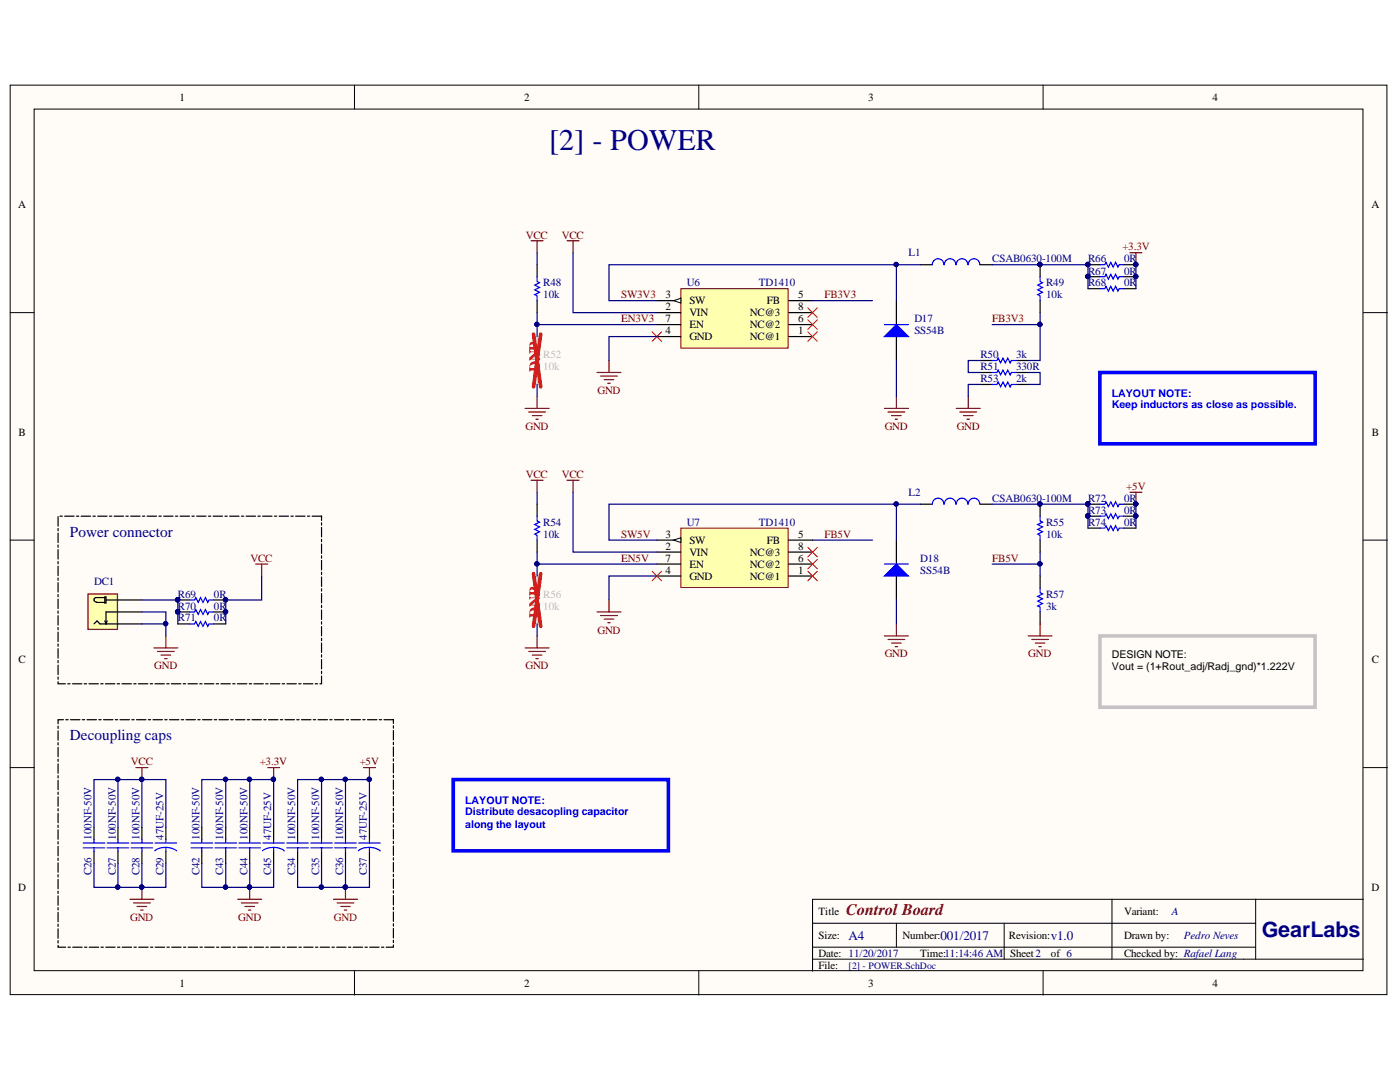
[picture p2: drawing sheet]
<svg xmlns="http://www.w3.org/2000/svg" width="279mm" height="216mm" viewBox="0 0 279 216" stroke-linecap="round" stroke-linejoin="round" font-family="sans-serif">
<g fill="#fffcf8" stroke="#000" stroke-width=".2">
<path d="M2 17h274.8v181.5h-274.8z"/>
<path d="M6.8 21.8h265.2v171.9h-265.2z"/>
</g>
<g fill="none" stroke="#000" stroke-width=".2">
<path d="M70.7 17v4.8M139.5 17v4.8M208.2 17v4.8M2 62.4h4.8M272.1 62.4h4.8M2 107.8h4.8M272.1 107.8h4.8M2 153.2h4.8M272.1 153.2h4.8M221.9 179.4v12M250.6 179.4h-88.4v14.4M272.1 179.4h-21.5v12"/>
<path d="M70.7 193.8v4.8M139.5 193.8v4.8M162.2 184.2h88.4M162.2 191.4h109.9M162.2 189h88.4M178.9 184.2v4.8M200.4 184.2v7.2M208.2 193.8v4.8"/>
</g>
<path d="M64.2 103h-52.6v33.4h52.6v-33.4" fill="none" stroke="#000" stroke-width=".24" stroke-dasharray="1.9 .5 .5 .5"/>
<path d="M178.9 60v4.8M178.9 67.2v4.7" fill="none" stroke="#000" stroke-width=".24"/>
<path d="M176.5 67.2l2.4-2.4 2.4 2.4z" fill="#00f"/>
<path d="M176.5 67.2l2.4-2.4 2.4 2.4zM176.5 64.8h4.8" fill="none" stroke="#00f" stroke-width=".24"/>
<path d="M135.9 57.6h21.4v11.9h-21.4z" fill="#ffffb0" stroke="#800000" stroke-width=".2"/>
<path d="M131.1 60h4.8M131.1 62.4h4.8" fill="none" stroke="#000" stroke-width=".24"/>
<path d="M134.4 60l1.5-.5v1z" fill="#fffcf8"/>
<path d="M134.4 60l1.5-.5v1z" fill="none" stroke="#000" stroke-width=".2"/>
<g fill="none" stroke="#000" stroke-width=".24">
<path d="M107.2 52.8v2.4M107.2 60v2.4M157.4 60h4.8M183.7 52.8h2.4M195.6 52.8h2.4M207.6 52.8v2.4M207.6 60v2.4M131.1 67.2h4.8M131.1 64.8h4.8M157.4 67.2h4.8M157.4 64.8h4.8M157.4 62.4h4.8"/>
<path d="M195.6 71.9h2.4M202.8 71.9h2.4M178.9 107.8v4.8M178.9 114.9v4.8M18.8 165.1v2.4M18.8 169.9v2.4M23.5 165.1v2.4M23.5 169.9v2.4M28.3 165.1v2.4M28.3 169.9v2.4M33.1 165.1v2.4M33.1 169.9v2.4"/>
<path d="M59.4 165.1v2.4M59.4 169.9v2.4M64.2 165.1v2.4M64.2 169.9v2.4M69 165.1v2.4M69 169.9v2.4M73.7 165.1v2.4M73.7 169.9v2.4"/>
</g>
<g fill="none" stroke="#00f" stroke-width=".24">
<path d="M107.2 55.2v1l.5 .2-1 .5 1 .5-1 .4 1 .5-1 .5 .5 .2v1M188.4 52.8a1.15 1.15 0 0 0-1.2-1.2 1.15 1.15 0 0 0-1.1 1.2M190.7 52.8a1.15 1.15 0 0 0-1.1-1.2 1.15 1.15 0 0 0-1.1 1.2M193.1 52.8a1.15 1.15 0 0 0-1.1-1.2 1.15 1.15 0 0 0-1.2 1.2M195.5 52.8a1.15 1.15 0 0 0-1.1-1.2 1.15 1.15 0 0 0-1.2 1.2M207.6 55.2v1l.5 .2-1 .5 1 .5-1 .4 1 .5-1 .5 .5 .2v1M198 71.9h1l.2-.4 .5 .9 .5-.9 .4 .9 .5-.9 .5 .9 .2-.5h1M16.6 169.2h4.3M16.6 168.2h4.3M18.8 167.5v.7M18.8 169.2v.7M21.4 169.2h4.3"/>
<path d="M21.4 168.2h4.3M23.5 167.5v.7M23.5 169.2v.7M26.2 169.2h4.3M26.2 168.2h4.3M28.3 167.5v.7M28.3 169.2v.7M30.9 169.8a3.7 3.7 0 0 1 4.4 0M30.9 168.2h4.4M33.1 167.5v.7M33.1 169.2v.7M57.2 169.2h4.3"/>
<path d="M57.2 168.2h4.3M59.4 167.5v.7M59.4 169.2v.7M62 169.2h4.3M62 168.2h4.3M64.2 167.5v.7M64.2 169.2v.7M66.8 169.2h4.3M66.8 168.2h4.3M69 167.5v.7M69 169.2v.7M71.5 169.8a3.7 3.7 0 0 1 4.4 0"/>
<path d="M71.6 168.2h4.3M73.7 167.5v.7M73.7 169.2v.7"/>
</g>
<g fill="none" stroke="#800000" stroke-width=".24">
<path d="M106 48h2.4M107.2 48v2.4M113.2 48h2.4M114.4 48v2.4M225.5 50.4h2.4M226.7 50.4v2.4M107.2 79.1v2.4M119.1 74.3h4.8M119.9 75h3.3M120.6 75.8h1.9M121.3 76.5h.5M121.5 71.9v2.4"/>
<path d="M178.9 79.1v2.4M193.2 79.1v2.4M104.8 81.5h4.8M105.5 82.2h3.4M106.2 82.9h1.9M107 83.6h.4M176.5 81.5h4.8M177.2 82.2h3.4M177.9 82.9h2M178.7 83.6h.4M190.8 81.5h4.8M191.6 82.2h3.3"/>
<path d="M192.3 82.9h1.9M193 83.6h.5M27.1 153.2h2.4M28.3 153.2v2.4M25.9 179.4h4.8M28.3 177.1v2.3M66.6 179.4h4.7M69 177.1v2.3M26.6 180.2h3.4M27.4 180.9h1.9M28.1 181.6h.5M67.3 180.2h3.3"/>
<path d="M68 180.9h1.9M68.7 181.6h.5"/>
</g>
<g fill="#000080" stroke="#000080" stroke-width=".2">
<circle cx="28.3" cy="155.5" r=".43"/>
<circle cx="28.3" cy="177" r=".43"/>
<circle cx="68.9" cy="177" r=".43"/>
<circle cx="207.5" cy="52.8" r=".43"/>
<circle cx="226.6" cy="52.8" r=".43"/>
</g>
<path d="M78.5 143.6h-66.9v45.4h66.9v-45.4" fill="none" stroke="#000" stroke-width=".24" stroke-dasharray="1.9 .5 .5 .5"/>
<path d="M107.2 67.2v3.3l.5 .2-1 .5 1 .5-1 .5 1 .5-1 .4 .5 .3v3.3" fill="none" stroke="#bfbebc" stroke-width=".24"/>
<path d="M106.5 66.7l1.4 10.5M107.9 66.7l-1.4 10.5" fill="none" stroke="#f00" stroke-width=".72"/>
<path d="M161.2 61.4l1.9 1.9M161.2 63.8l1.9 1.9M161.2 66.2l1.9 1.9M163.1 61.4l-1.9 1.9M163.1 63.8l-1.9 1.9M163.1 66.2l-1.9 1.9" fill="none" stroke="#f00" stroke-width=".2"/>
<path d="M176.5 114.9l2.4-2.3 2.4 2.3z" fill="#00f"/>
<path d="M176.5 114.9l2.4-2.3 2.4 2.3zM176.5 112.6h4.8" fill="none" stroke="#00f" stroke-width=".24"/>
<path d="M135.9 105.4h21.4v11.8h-21.4z" fill="#ffffb0" stroke="#800000" stroke-width=".2"/>
<path d="M131.1 110.2h4.8M131.1 107.8h4.8" fill="none" stroke="#000" stroke-width=".24"/>
<path d="M134.4 107.8l1.5-.5v1z" fill="#fffcf8"/>
<path d="M134.4 107.8l1.5-.5v1z" fill="none" stroke="#000" stroke-width=".2"/>
<g fill="none" stroke="#000" stroke-width=".24">
<path d="M195.6 74.3h2.4M195.6 76.7h2.4M202.8 74.3h2.4M202.8 76.7h2.4M23.5 119.7h4.8M107.2 100.6v2.4M107.2 107.8v2.4M131.1 114.9h4.8M131.1 112.6h4.8M157.4 114.9h4.8M157.4 112.6h4.8M157.4 107.8h4.8"/>
<path d="M157.4 110.2h4.8M183.7 100.6h2.4M195.6 100.6h2.4M207.6 100.6v2.4M207.6 107.8v2.4M207.6 114.9v2.4M23.5 124.5h4.8M23.5 122.1h4.8M207.6 122.1v2.4M40.3 165.1v2.4M40.3 169.9v2.4M45.1 165.1v2.4"/>
<path d="M45.1 169.9v2.4M49.8 165.1v2.4M49.8 169.9v2.4M54.6 165.1v2.4M54.6 169.9v2.4"/>
</g>
<g fill="none" stroke="#00f" stroke-width=".24">
<path d="M198 74.3h1l.2-.5 .5 1 .5-1 .4 1 .5-1 .5 1 .2-.5h1M198 76.7h1l.2-.5 .5 1 .5-1 .4 1 .5-1 .5 1 .2-.5h1M107.2 103v1l.5 .2-1 .5 1 .4-1 .5 1 .5-1 .5 .5 .2v1M188.4 100.6a1.15 1.15 0 0 0-1.2-1.2 1.15 1.15 0 0 0-1.1 1.2M190.7 100.6a1.15 1.15 0 0 0-1.1-1.2 1.15 1.15 0 0 0-1.1 1.2M193.1 100.6a1.15 1.15 0 0 0-1.1-1.2 1.15 1.15 0 0 0-1.2 1.2M195.5 100.6a1.15 1.15 0 0 0-1.1-1.2 1.15 1.15 0 0 0-1.2 1.2M207.6 117.3v1l.5 .2-1 .5 1 .5-1 .5 1 .4-1 .5 .5 .3v.9M207.6 103v1l.5 .2-1 .5 1 .4-1 .5 1 .5-1 .5 .5 .2v1M38.1 169.2h4.3M38.1 168.2h4.3M40.3 167.5v.7"/>
<path d="M40.3 169.2v.7M42.9 169.2h4.3M42.9 168.2h4.3M45.1 167.5v.7M45.1 169.2v.7M47.7 169.2h4.3M47.7 168.2h4.3M49.8 167.5v.7M49.8 169.2v.7M52.4 169.8a3.7 3.7 0 0 1 4.4 0M52.5 168.2h4.3M54.6 167.5v.7"/>
<path d="M54.6 169.2v.7"/>
</g>
<g fill="none" stroke="#800000" stroke-width=".24">
<path d="M106 95.8h2.4M107.2 95.8v2.4M113.2 95.8h2.4M114.4 95.8v2.4M225.5 98.2h2.4M226.7 98.2v2.4M121.5 119.7v2.4M104.8 129.3h4.8M105.5 130h3.4M106.2 130.7h1.9M107 131.4h.4M107.2 126.9v2.4"/>
<path d="M119.1 122.1h4.8M119.9 122.8h3.3M120.6 123.5h1.9M121.3 124.3h.5M176.5 126.9h4.8M177.2 127.6h3.4M177.9 128.3h2M178.7 129h.4M178.9 124.5v2.4M205.2 126.9h4.8M205.9 127.6h3.3M206.6 128.3h1.9"/>
<path d="M207.3 129h.5M207.6 124.5v2.4M53.4 153.2h2.4M54.6 153.2v2.4M72.5 153.2h2.4M73.7 153.2v2.4M47.4 179.4h4.8M49.8 177.1v2.3M48.2 180.2h3.3M48.9 180.9h1.9M49.6 181.6h.5"/>
</g>
<path d="M107.2 114.9v3.4l.5 .2-1 .5 1 .5-1 .5 1 .4-1 .5 .5 .3v3.3" fill="none" stroke="#bfbebc" stroke-width=".24"/>
<path d="M106.5 114.5l1.4 10.5M107.9 114.5l-1.4 10.5" fill="none" stroke="#f00" stroke-width=".72"/>
<path d="M161.2 109.2l1.9 1.9M161.2 111.6l1.9 1.9M161.2 114l1.9 1.9M163.1 109.2l-1.9 1.9M163.1 111.6l-1.9 1.9M163.1 114l-1.9 1.9" fill="none" stroke="#f00" stroke-width=".2"/>
<g fill="#000080" stroke="#000080" stroke-width=".2">
<circle cx="207.5" cy="100.6" r=".43"/>
<circle cx="226.6" cy="100.6" r=".43"/>
<circle cx="49.8" cy="177" r=".43"/>
<circle cx="73.7" cy="155.5" r=".43"/>
<circle cx="54.6" cy="155.5" r=".43"/>
</g>
<path d="M17.6 118.5h5.8v7.1h-5.8z" fill="#ffffb0" stroke="#800000" stroke-width=".24"/>
<g fill="none" stroke="#000" stroke-width=".24">
<path d="M217.1 52.8h2.4M217.1 55.2h2.4M217.1 57.6h2.4M224.3 52.8h2.4M224.3 55.2h2.4M224.3 57.6h2.4M20.9 119.2h-1.7a.43 .43 0 0 0-.4 .5 .43 .43 0 0 0 .4 .4M20.9 119.1h.2v1.2h-.2zM21.1 119.7h2.4M35.5 119.7h2.4M42.7 119.7h2.4M217.1 100.6h2.4"/>
<path d="M217.1 103h2.4M217.1 105.4h2.4M224.3 100.6h2.4M224.3 103h2.4M224.3 105.4h2.4M18.8 124.5l.6-.6 .6 .6h3.5M19.2 120.2h1.7M20.9 123.9l.2 .6M21.4 123.9l-.3 .6M23.5 122.1h-2.4v2.4M35.5 122.1h2.4M35.5 124.5h2.4"/>
<path d="M42.7 122.1h2.4M42.7 124.5h2.4"/>
</g>
<path d="M51 112.6h2.4M52.2 112.6v2.3M30.7 129.3h4.8M31.4 130h3.4M32.1 130.7h2M32.9 131.4h.4M33.1 126.9v2.4" fill="none" stroke="#800000" stroke-width=".24"/>
<g fill="#000080" stroke="#000080" stroke-width=".2">
<circle cx="226.6" cy="52.8" r=".43"/>
<circle cx="217.1" cy="52.8" r=".43"/>
<circle cx="226.6" cy="55.2" r=".43"/>
<circle cx="217.1" cy="55.2" r=".43"/>
<circle cx="226.6" cy="100.6" r=".43"/>
<circle cx="217.1" cy="100.6" r=".43"/>
<circle cx="226.6" cy="102.9" r=".43"/>
<circle cx="217.1" cy="102.9" r=".43"/>
<circle cx="45" cy="119.7" r=".43"/>
<circle cx="35.4" cy="119.7" r=".43"/>
<circle cx="45" cy="122.1" r=".43"/>
<circle cx="35.4" cy="122.1" r=".43"/>
<circle cx="23.5" cy="155.5" r=".43"/>
<circle cx="23.5" cy="177" r=".43"/>
<circle cx="64.1" cy="155.5" r=".43"/>
<circle cx="64.1" cy="177" r=".43"/>
<circle cx="107.1" cy="64.7" r=".43"/>
<circle cx="207.5" cy="64.7" r=".43"/>
<circle cx="178.8" cy="52.8" r=".43"/>
<circle cx="107.1" cy="112.5" r=".43"/>
<circle cx="207.5" cy="112.5" r=".43"/>
<circle cx="178.8" cy="100.6" r=".43"/>
<circle cx="28.3" cy="155.5" r=".43"/>
<circle cx="68.9" cy="155.5" r=".43"/>
<circle cx="73.7" cy="155.5" r=".43"/>
<circle cx="68.9" cy="177" r=".43"/>
<circle cx="45" cy="155.5" r=".43"/>
<circle cx="45" cy="177" r=".43"/>
<circle cx="54.6" cy="155.5" r=".43"/>
<circle cx="49.8" cy="177" r=".43"/>
<circle cx="33.1" cy="124.4" r=".43"/>
<circle cx="207.5" cy="52.8" r=".43"/>
<circle cx="207.5" cy="100.6" r=".43"/>
<circle cx="28.3" cy="177" r=".43"/>
<circle cx="49.8" cy="155.5" r=".43"/>
</g>
<path d="M219.5 52.8h1l.2-.5 .5 1 .5-1 .5 1 .4-1 .5 1 .2-.5h1M219.5 55.2h1l.2-.5 .5 1 .5-1 .5 1 .4-1 .5 1 .2-.5h1M219.5 57.6h1l.2-.5 .5 1 .5-1 .5 1 .4-1 .5 1 .2-.5h1M37.9 119.7h.9l.3-.5 .5 1 .4-1 .5 1 .5-1 .5 1 .2-.5h1M219.5 100.6h1l.2-.5 .5 1 .5-1 .5 1 .4-1 .5 1 .2-.5h1M219.5 103h1l.2-.5 .5 1 .5-1 .5 1 .4-1 .5 1 .2-.5h1M219.5 105.4h1l.2-.5 .5 1 .5-1 .5 1 .4-1 .5 1 .2-.5h1M37.9 122.1h.9l.3-.5 .5 1 .4-1 .5 1 .5-1 .5 1 .2-.5h1M37.9 124.5h.9l.3-.5 .5 1 .4-1 .5 1 .5-1 .5 1 .2-.5h1" fill="none" stroke="#00f" stroke-width=".24"/>
<path d="M130.1 66.2l1.9 1.9M132 66.2l-1.9 1.9M130.1 114l1.9 1.9M132 114l-1.9 1.9" fill="none" stroke="#f00" stroke-width=".2"/>
<g fill="none" stroke="#000080" stroke-width=".24">
<path d="M107.2 50.4v2.4M114.4 50.4v12h16.7M162.2 60h11.9M178.9 52.8v7.2M183.7 52.8h-62.2v7.2h9.6M198 52.8h19.1v4.8M226.7 52.8v4.8M107.2 62.4v4.8M107.2 64.8h23.9M107.2 76.7v2.4M131.1 67.2h-9.6v4.7M178.9 71.9v7.2"/>
<path d="M195.6 71.9h-2.4v2.4h2.4M195.6 76.7h-2.4v2.4M198 64.8h9.6M205.2 74.3h2.4v2.4h-2.4M207.6 62.4v9.5h-2.4M107.2 98.2v2.4M114.4 98.2v12h16.7M28.3 119.7h7.2v4.8M52.2 114.9v4.8h-7.1v4.8M107.2 110.2v4.7M107.2 112.6h23.9M131.1 114.9h-9.6v4.8"/>
<path d="M162.2 107.8h11.9M178.9 100.6v7.2M178.9 119.7v4.8M183.7 100.6h-62.2v7.2h9.6M198 100.6h19.1v4.8M198 112.6h9.6M207.6 110.2v4.7M226.7 100.6v4.8M28.3 122.1h4.8v4.8M28.3 124.5h4.8M107.2 124.5v2.4M23.5 155.6v9.5"/>
<path d="M28.3 155.6h4.8v9.5M45.1 155.6v9.5M49.8 155.6h4.8v9.5M64.2 155.6v9.5M69 155.6h4.7v9.5M18.8 172.3v4.8h9.5v-4.8M18.8 165.1v-9.5h9.5v9.5M23.5 172.3v4.8M33.1 172.3v4.8h-4.8M40.3 172.3v4.8h9.5v-4.8M40.3 165.1v-9.5h9.5v9.5M45.1 172.3v4.8"/>
<path d="M54.6 172.3v4.8h-4.8M59.4 172.3v4.8h9.6v-4.8M59.4 165.1v-9.5h9.6v9.5M64.2 172.3v4.8M73.7 172.3v4.8h-4.7"/>
</g>
<path d="M219.5 74.3h43v14.3h-43zM90.5 155.6h42.9v14.2h-42.9z" fill="none" stroke="#00f" stroke-width=".72"/>
<path d="M219.5 126.9h43v14.2h-43z" fill="none" stroke="#c6c3c6" stroke-width=".72"/>
<text font-size="6" fill="#000080" x="109.6" y="30">[2] - POWER</text>
<text font-size="4.3" fill="#000080" x="251.8" y="186.9">GearLabs</text>
<text font-size="3.2" fill="#800000" x="168.9" y="182.6">Control Board</text>
<g font-size="3" fill="#f00">
<text x="107.7" y="74.3" transform="rotate(-90 107.7 74.3)">DNP</text>
<text x="107.7" y="123.3" transform="rotate(-90 107.7 123.3)">DNP</text>
</g>
<g font-size="3" fill="#000080">
<text x="14" y="107.1">Power connector</text>
<text x="14" y="147.8">Decoupling caps</text>
</g>
<g font-size="2.6" fill="#000080">
<text x="169.4" y="187.5">A4</text>
<text x="187.7" y="187.5">001/2017</text>
<text x="209.7" y="187.5">v1.0</text>
</g>
<g font-size="2.2">
<text x="35.9" y="20.1">1</text>
<text x="104.6" y="20.1">2</text>
<text x="173.3" y="20.1">3</text>
<text x="242" y="20.1">4</text>
<text x="3.6" y="41.6">A</text>
<text x="273.7" y="41.6">A</text>
<text x="132.8" y="59.5">3</text>
<text x="159.3" y="59.5">5</text>
<text x="132.8" y="61.9">2</text>
<text x="132.8" y="64.3">7</text>
<text x="137.6" y="63.1">VIN</text>
<text x="137.6" y="60.7">SW</text>
<text x="137.6" y="65.5">EN</text>
<text x="149.7" y="65.5">NC@2</text>
<text x="149.7" y="63.1">NC@3</text>
<text x="153" y="60.7">FB</text>
<text x="159.3" y="64.3">6</text>
<text x="159.3" y="61.9">8</text>
<text x="132.8" y="66.7">4</text>
<text x="137.6" y="67.9">GND</text>
<text x="149.7" y="67.9">NC@1</text>
<text x="159.3" y="66.7">1</text>
<text x="3.7" y="87">B</text>
<text x="273.8" y="87">B</text>
<text x="132.8" y="107.3">3</text>
<text x="159.3" y="107.3">5</text>
<text x="132.8" y="109.7">2</text>
<text x="132.8" y="112.1">7</text>
<text x="137.6" y="110.9">VIN</text>
<text x="137.6" y="108.5">SW</text>
<text x="137.6" y="113.3">EN</text>
<text x="149.7" y="113.3">NC@2</text>
<text x="149.7" y="110.9">NC@3</text>
<text x="153" y="108.5">FB</text>
<text x="159.3" y="112.1">6</text>
<text x="159.3" y="109.7">8</text>
<text x="132.8" y="114.5">4</text>
<text x="137.6" y="115.6">GND</text>
<text x="149.7" y="115.6">NC@1</text>
<text x="159.3" y="114.5">1</text>
<text x="3.7" y="132.4">C</text>
<text x="273.8" y="132.4">C</text>
<text x="3.6" y="177.8">D</text>
<text x="273.7" y="177.8">D</text>
<text x="163.4" y="182.6">Title</text>
<text x="224.3" y="182.6">Variant:</text>
<text x="163.4" y="187.3">Size:</text>
<text x="163.4" y="191">Date: 11/20/2017</text>
<text x="180.1" y="187.3">Number:</text>
<text x="183.7" y="191">Time:11:14:46 AM</text>
<text x="201.3" y="187.3">Revision:</text>
<text x="201.6" y="191">Sheet2</text>
<text x="209.7" y="191">of 6</text>
<text x="224.3" y="187.3">Drawn by:</text>
<text x="224.3" y="191">Checked by: Rafael Lang</text>
<text x="35.9" y="196.9">1</text>
<text x="104.6" y="196.9">2</text>
<text x="163.4" y="193.3">File:</text>
<text x="173.3" y="196.9">3</text>
<text x="242" y="196.9">4</text>
</g>
<g font-size="2.2" fill="#800000">
<text x="104.9" y="47.6">VCC</text>
<text x="112.1" y="47.6">VCC</text>
<text x="224" y="50">+3.3V</text>
<text x="124" y="59.5">SW3V3</text>
<text x="164.5" y="59.5">FB3V3</text>
<text x="124" y="64.3">EN3V3</text>
<text x="198" y="64.3">FB3V3</text>
<text x="119.2" y="78.6">GND</text>
<text x="104.9" y="85.8">GND</text>
<text x="176.6" y="85.8">GND</text>
<text x="190.9" y="85.8">GND</text>
<text x="104.9" y="95.4">VCC</text>
<text x="112.1" y="95.4">VCC</text>
<text x="224.8" y="97.7">+5V</text>
<text x="124" y="107.3">SW5V</text>
<text x="164.5" y="107.3">FB5V</text>
<text x="50" y="112.1">VCC</text>
<text x="124" y="112.1">EN5V</text>
<text x="198" y="112.1">FB5V</text>
<text x="119.2" y="126.5">GND</text>
<text x="176.6" y="131.2">GND</text>
<text x="205.2" y="131.2">GND</text>
<text x="30.8" y="133.6">GND</text>
<text x="104.9" y="133.6">GND</text>
<text x="26.1" y="152.7">VCC</text>
<text x="51.8" y="152.7">+3.3V</text>
<text x="71.8" y="152.7">+5V</text>
<text x="26" y="183.8">GND</text>
<text x="47.5" y="183.8">GND</text>
<text x="66.6" y="183.8">GND</text>
</g>
<g font-size="2.2" fill="#000080">
<text x="181.3" y="51.1">L1</text>
<text x="198" y="52.3">CSAB0630-100M</text>
<text x="217.1" y="52.3">R66</text>
<text x="224.3" y="52.3">0R</text>
<text x="108.4" y="59.5">10k</text>
<text x="108.4" y="57.1">R48</text>
<text x="137.1" y="57.1">U6</text>
<text x="151.4" y="57.1">TD1410</text>
<text x="208.8" y="59.5">10k</text>
<text x="208.8" y="57.1">R49</text>
<text x="217.1" y="54.8">R67</text>
<text x="217.1" y="57.1">R68</text>
<text x="224.3" y="54.8">0R</text>
<text x="224.3" y="57.1">0R</text>
<text x="182.5" y="64.3">D17</text>
<text x="182.5" y="66.7">SS54B</text>
<text x="195.7" y="71.4">R50</text>
<text x="202.8" y="71.4">3k</text>
<text x="195.7" y="73.9">R51</text>
<text x="195.7" y="76.2">R53</text>
<text x="202.8" y="73.9">330R</text>
<text x="202.8" y="76.2">2k</text>
<text x="181.3" y="99">L2</text>
<text x="198" y="100.2">CSAB0630-100M</text>
<text x="217.1" y="100.2">R72</text>
<text x="224.3" y="100.2">0R</text>
<text x="108.4" y="107.3">10k</text>
<text x="108.4" y="104.9">R54</text>
<text x="137.1" y="104.9">U7</text>
<text x="151.4" y="104.9">TD1410</text>
<text x="208.8" y="107.3">10k</text>
<text x="208.8" y="104.9">R55</text>
<text x="217.1" y="102.5">R73</text>
<text x="217.1" y="104.9">R74</text>
<text x="224.3" y="102.5">0R</text>
<text x="224.3" y="104.9">0R</text>
<text x="183.7" y="112.1">D18</text>
<text x="18.8" y="116.8">DC1</text>
<text x="35.5" y="119.3">R69</text>
<text x="42.7" y="119.3">0R</text>
<text x="183.7" y="114.5">SS54B</text>
<text x="208.8" y="119.3">R57</text>
<text x="35.5" y="121.6">R70</text>
<text x="35.5" y="124">R71</text>
<text x="42.7" y="121.6">0R</text>
<text x="42.7" y="124">0R</text>
<text x="208.8" y="121.6">3k</text>
<text x="18.3" y="167.5" transform="rotate(-90 18.3 167.5)">100NF-50V</text>
<text x="23.1" y="167.5" transform="rotate(-90 23.1 167.5)">100NF-50V</text>
<text x="27.8" y="167.5" transform="rotate(-90 27.8 167.5)">100NF-50V</text>
<text x="32.6" y="167.5" transform="rotate(-90 32.6 167.5)">47UF-25V</text>
<text x="39.8" y="167.5" transform="rotate(-90 39.8 167.5)">100NF-50V</text>
<text x="44.6" y="167.5" transform="rotate(-90 44.6 167.5)">100NF-50V</text>
<text x="49.4" y="167.5" transform="rotate(-90 49.4 167.5)">100NF-50V</text>
<text x="54.1" y="167.5" transform="rotate(-90 54.1 167.5)">47UF-25V</text>
<text x="58.9" y="167.5" transform="rotate(-90 58.9 167.5)">100NF-50V</text>
<text x="63.7" y="167.5" transform="rotate(-90 63.7 167.5)">100NF-50V</text>
<text x="68.5" y="167.5" transform="rotate(-90 68.5 167.5)">100NF-50V</text>
<text x="73.2" y="167.5" transform="rotate(-90 73.2 167.5)">47UF-25V</text>
<text x="18.3" y="174.6" transform="rotate(-90 18.3 174.6)">C26</text>
<text x="23.1" y="174.6" transform="rotate(-90 23.1 174.6)">C27</text>
<text x="27.8" y="174.6" transform="rotate(-90 27.8 174.6)">C28</text>
<text x="32.6" y="174.6" transform="rotate(-90 32.6 174.6)">C29</text>
<text x="39.8" y="174.6" transform="rotate(-90 39.8 174.6)">C42</text>
<text x="44.6" y="174.6" transform="rotate(-90 44.6 174.6)">C43</text>
<text x="49.4" y="174.6" transform="rotate(-90 49.4 174.6)">C44</text>
<text x="54.1" y="174.6" transform="rotate(-90 54.1 174.6)">C45</text>
<text x="58.9" y="174.6" transform="rotate(-90 58.9 174.6)">C34</text>
<text x="63.7" y="174.6" transform="rotate(-90 63.7 174.6)">C35</text>
<text x="68.5" y="174.6" transform="rotate(-90 68.5 174.6)">C36</text>
<text x="73.2" y="174.6" transform="rotate(-90 73.2 174.6)">C37</text>
<text x="233.9" y="182.6">A</text>
<text x="236.3" y="187.3">Pedro Neves</text>
</g>
<g font-size="2.2" fill="#bfbebc">
<text x="108.4" y="71.4">R52</text>
<text x="108.4" y="73.9">10k</text>
<text x="108.4" y="119.3">R56</text>
<text x="108.4" y="121.6">10k</text>
</g>
<g font-size="2.1" fill="#00f">
<text x="221.9" y="79.1">LAYOUT NOTE:</text>
<text x="221.9" y="81.5">Keep inductors as close as possible.</text>
<text x="92.8" y="160.4">LAYOUT NOTE:</text>
<text x="92.8" y="162.7">Distribute desacopling capacitor</text>
<text x="92.8" y="165.2">along the layout</text>
</g>
<g font-size="2.1">
<text x="221.9" y="131.3">DESIGN NOTE:</text>
<text x="221.9" y="133.7">Vout = (1+Rout_adj/Radj_gnd)*1.222V</text>
</g>
<text font-size="1.9" fill="#000080" x="169.4" y="193.4">[2] - POWER.SchDoc</text>
</svg>
